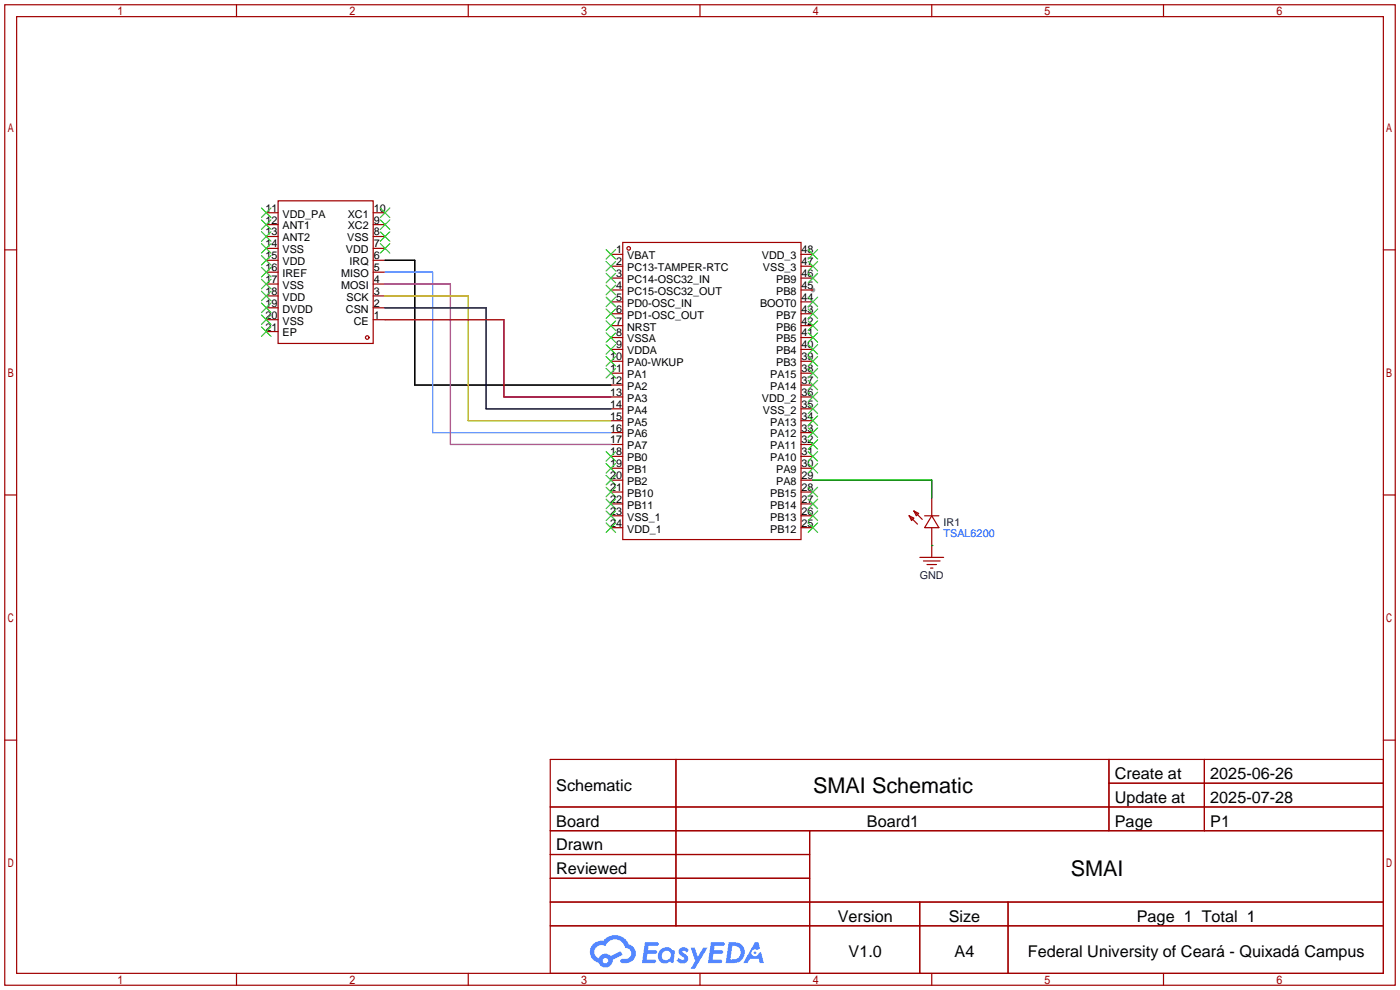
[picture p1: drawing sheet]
<svg xmlns="http://www.w3.org/2000/svg" width="299mm" height="212mm" viewBox="0 0 299 212" stroke-linecap="round" stroke-linejoin="round" font-family="sans-serif">
<circle cx="173.7" cy="62" r=".51" fill="#999"/>
<g fill="none" stroke="#a10000" stroke-width=".25">
<path d="M1 1h297.2v209.6h-297.2zM3.6 3.6h292.1v204.4h-292.1zM50.5 1v2.6M100.1 1v2.6M149.6 1v2.6M199.1 1v2.6M248.7 1v2.6M1 53.4h2.6M295.7 53.4h2.5M1 105.8h2.6M295.7 105.8h2.5M1 158.2h2.6"/>
<path d="M295.7 158.2h2.5M117.6 162.3h178.1v45.7h-178.1zM117.6 172.5h178.1M117.6 177.5h178.1M144.5 162.3v35.6M173 177.5v30.5M237 162.3v15.2M237 167.4h58.7M257.4 162.3v15.2M117.6 182.6h55.4M117.6 192.8h178.1M117.6 187.7h55.4"/>
<path d="M117.6 197.9h178.1M196.6 192.8v15.2M215.4 192.8v15.2M50.5 208v2.6M100.1 208v2.6M149.6 208v2.6M199.1 208v2.6M248.7 208v2.6"/>
</g>
<g fill="#5487ff">
<path d="M145.3 202.7a1.3 1.3 0 0 1 1.9 .3l-.4 .6a.54 .54 0 0 0-.9-.2l.1 .2a1.34 1.34 0 0 1 .9 1.8 1.47 1.47 0 0 1-2.3-.1l.5-.6 .8 .5a.31 .31 0 0 0 .4-.3 .31 .31 0 0 0-.3-.4 1.12 1.12 0 0 1-.7-1.8z"/>
<path d="M147.6 202.5h.9l.6 2 1.2-2h.9l-2.7 4.6h-.9l1-1.7z"/>
<path d="M137.8 201.4h1.7a1.31 1.31 0 0 1 1.2 .2 .4 .4 0 0 1-.3 .5l-1.8 .1-.1 .9h1.6a.4 .4 0 0 1 .4 .4 .4 .4 0 0 1-.5 .4h-1.6l-.2 1.2h1.4a.46 .46 0 0 1 .5 0 .46 .46 0 0 1 .1 .5l-.4 .2h-2.6z"/>
<path d="M151.9 201.4h1.7a1.32 1.32 0 0 1 1.2 .2 .39 .39 0 0 1-.3 .5l-1.8 .1-.1 .9h1.6a.4 .4 0 0 1 .4 .4 .4 .4 0 0 1-.4 .4h-1.7l-.2 1.2h1.4a.46 .46 0 0 1 .5 0 .46 .46 0 0 1 .1 .5l-.4 .2h-2.6z"/>
<path d="M161.3 201.4h.8l.3 1.3-.6 .4a.75 .75 0 0 0-1.1 .3 .75 .75 0 0 0 .5 1 .75 .75 0 0 0 .9-.7l.5-.2 .6 2.3h-.8l-.3-.9h-1.8l-.5 .9h-1z"/>
<path d="M155.7 201.4l-.6 4.4h1.5a2.27 2.27 0 0 0 2.6-2.2 2.27 2.27 0 0 0-2.7-2.2zM156.5 202.1a1.5 1.5 0 0 1 1.8 1.6 1.5 1.5 0 0 1-1.9 1.4h-.3z"/>
<path d="M141.2 203a1.6 1.6 0 0 0-.3 2.3 1.6 1.6 0 0 0 2.3 .2l.7 .3 .3-2.4-.1-.3-.5-.1a1.58 1.58 0 0 0-2.4 0zM141.8 203.5a.98 .98 0 0 1 1.6 .4 .98 .98 0 0 1-1.1 1.3 .94 .94 0 0 1-.9-.7 .94 .94 0 0 1 .4-1z"/>
<path d="M126.8 201.8a2.37 2.37 0 0 0 1.1 4 1.54 1.54 0 0 0 1.8 1 1.54 1.54 0 0 0 1.2-1.6l2.2-1.1-.5-.8-2 1a1.57 1.57 0 0 0-2.7 .5 1.5 1.5 0 0 1-.7-2.1 1.5 1.5 0 0 1 2.2-.5 2.23 2.23 0 0 1 2.3-1.4 2.23 2.23 0 0 1 2 1.8 1.16 1.16 0 0 1 1.2 1.1 1.16 1.16 0 0 1-1.1 1.2h-.7a.47 .47 0 0 0-.5 .4 .47 .47 0 0 0 .4 .5 2.17 2.17 0 0 0 2.5-.9 2.17 2.17 0 0 0-.3-2.7l-.8-.4a3.2 3.2 0 0 0-5.5-.7l-1.1 .1zM128.8 205.3a.6 .6 0 0 1 1.2 0 .6 .6 0 0 1-1.2 0z"/>
<circle cx="161.4" cy="203.6" r=".28"/>
</g>
<g fill="none" stroke="#a10000" stroke-width=".25">
<path d="M56.9 58.2h2.5M56.9 55.6h2.5M56.9 53.1h2.5M56.9 50.5h2.5M56.9 48h2.5M56.9 45.5h2.5M59.4 42.9h20.4v30.5h-20.4zM79.8 58.2h2.5M79.8 55.6h2.5M79.8 53.1h2.5M79.8 50.5h2.5M79.8 48h2.5"/>
<path d="M79.8 45.5h2.5M130.6 54.4h2.5M130.6 56.9h2.5M130.6 59.4h2.5M133.1 51.8h38.1v63.5h-38.1zM171.2 54.4h2.5M171.2 56.9h2.5M171.2 59.4h2.5M56.9 70.9h2.5M56.9 68.3h2.5M56.9 65.8h2.5M56.9 63.2h2.5"/>
<path d="M56.9 60.7h2.5M79.8 68.3h2.5M79.8 65.8h2.5M79.8 63.2h2.5M79.8 60.7h2.5M130.6 62h2.5M130.6 64.5h2.5M130.6 67.1h2.5M130.6 69.6h2.5M130.6 72.1h2.5M130.6 74.7h2.5M130.6 77.2h2.5"/>
<path d="M130.6 79.8h2.5M171.2 62h2.5M171.2 64.5h2.5M171.2 67.1h2.5M171.2 69.6h2.5M171.2 72.1h2.5M171.2 74.7h2.5M171.2 77.2h2.5M171.2 79.8h2.5M130.6 82.3h2.5M130.6 84.8h2.5M130.6 87.4h2.5"/>
<path d="M130.6 89.9h2.5M130.6 92.5h2.5M130.6 95h2.5M130.6 97.5h2.5M171.2 82.3h2.5M171.2 84.8h2.5M171.2 87.4h2.5M171.2 89.9h2.5M171.2 92.5h2.5M171.2 95h2.5M171.2 97.5h2.5M130.6 100.1h2.5"/>
<path d="M130.6 102.6h2.5M130.6 105.2h2.5M130.6 107.7h2.5M130.6 110.2h2.5M130.6 112.8h2.5M171.2 100.1h2.5M171.2 102.6h2.5M171.2 105.2h2.5M171.2 107.7h2.5M171.2 110.2h2.5M171.2 112.8h2.5M194.3 110.2l1 .5-.5 .6z"/>
<path d="M194.3 110.2l1.8 1.8M195.3 109.2l1 .5-.5 .5zM195.3 109.2l1.8 1.8M196.6 119.1h5.1M197.4 119.9h3.5M197.6 110.2h3.1M199.1 110.2l1.6 2.6h-3.1zM199.1 106.4v3.8M199.1 112.8v6.3M198.1 120.6h2.1M198.9 121.4h.5"/>
<circle cx="134.4" cy="53.1" r=".38"/>
<circle cx="78.5" cy="72.1" r=".38"/>
</g>
<g fill="none" stroke="#3c3" stroke-width=".25">
<path d="M55.9 59.7l2 2M55.9 57.2l2 2M55.9 54.6l2 2M55.9 52.1l2 2M55.9 49.5l2 2.1M55.9 47l2 2M55.9 44.4l2 2.1M57.9 59.7l-2 2M57.9 57.2l-2 2M57.9 54.6l-2 2M57.9 52.1l-2 2M57.9 49.5l-2 2.1"/>
<path d="M57.9 47l-2 2M57.9 44.4l-2 2.1M81.3 44.4l2 2.1M81.3 47l2 2M81.3 49.5l2 2.1M81.3 52.1l2 2M83.3 44.4l-2 2.1M83.3 47l-2 2M83.3 49.5l-2 2.1M83.3 52.1l-2 2M129.5 53.3l2.1 2.1M129.5 55.9l2.1 2"/>
<path d="M129.5 58.4l2.1 2.1M131.6 53.3l-2.1 2.1M131.6 55.9l-2.1 2M131.6 58.4l-2.1 2.1M172.7 58.4l2.1 2.1M172.7 55.9l2.1 2M172.7 53.3l2.1 2.1M174.8 53.3l-2.1 2.1M174.8 58.4l-2.1 2.1M174.8 55.9l-2.1 2M55.9 69.8l2 2.1M55.9 67.3l2 2"/>
<path d="M55.9 64.8l2 2M55.9 62.2l2 2.1M57.9 69.8l-2 2.1M57.9 67.3l-2 2M57.9 64.8l-2 2M57.9 62.2l-2 2.1M129.5 61l2.1 2M129.5 63.5l2.1 2M129.5 66l2.1 2.1M129.5 68.6l2.1 2M129.5 71.1l2.1 2.1M129.5 73.7l2.1 2"/>
<path d="M129.5 76.2l2.1 2M129.5 78.7l2.1 2.1M131.6 61l-2.1 2M131.6 63.5l-2.1 2M131.6 66l-2.1 2.1M131.6 68.6l-2.1 2M131.6 71.1l-2.1 2.1M131.6 73.7l-2.1 2M131.6 76.2l-2.1 2M131.6 78.7l-2.1 2.1M172.7 78.7l2.1 2.1M172.7 76.2l2.1 2"/>
<path d="M172.7 73.7l2.1 2M172.7 71.1l2.1 2.1M172.7 68.6l2.1 2M172.7 66l2.1 2.1M172.7 63.5l2.1 2M174.8 63.5l-2.1 2M174.8 66l-2.1 2.1M174.8 78.7l-2.1 2.1M174.8 76.2l-2.1 2M174.8 73.7l-2.1 2M174.8 71.1l-2.1 2.1M174.8 68.6l-2.1 2"/>
<path d="M129.5 96.5l2.1 2.1M129.5 99.1l2.1 2M131.6 96.5l-2.1 2.1M131.6 99.1l-2.1 2M172.7 99.1l2.1 2M172.7 96.5l2.1 2.1M172.7 94l2.1 2M172.7 91.4l2.1 2.1M172.7 88.9l2.1 2M172.7 86.4l2.1 2M172.7 83.8l2.1 2.1M172.7 81.3l2.1 2"/>
<path d="M174.8 99.1l-2.1 2M174.8 96.5l-2.1 2.1M174.8 94l-2.1 2M174.8 91.4l-2.1 2.1M174.8 88.9l-2.1 2M174.8 86.4l-2.1 2M174.8 83.8l-2.1 2.1M174.8 81.3l-2.1 2M129.5 101.6l2.1 2M129.5 104.1l2.1 2.1M129.5 106.7l2.1 2M129.5 109.2l2.1 2.1"/>
<path d="M129.5 111.8l2.1 2M131.6 101.6l-2.1 2M131.6 104.1l-2.1 2.1M131.6 106.7l-2.1 2M131.6 109.2l-2.1 2.1M131.6 111.8l-2.1 2M172.7 111.8l2.1 2M172.7 109.2l2.1 2.1M172.7 106.7l2.1 2M172.7 104.1l2.1 2.1M174.8 111.8l-2.1 2M174.8 109.2l-2.1 2.1"/>
<path d="M174.8 106.7l-2.1 2M174.8 104.1l-2.1 2.1"/>
</g>
<path d="M82.3 55.6h6.3v26.7h42" fill="none" stroke="#000" stroke-width=".25"/>
<path d="M82.3 58.2h10.2v34.3h38.1" fill="none" stroke="#69f" stroke-width=".25"/>
<path d="M82.3 60.7h14v34.3h34.3" fill="none" stroke="#93c" stroke-width=".25"/>
<path d="M82.3 63.2h17.8v26.7h30.5" fill="none" stroke="#cc0" stroke-width=".25"/>
<path d="M82.3 65.8h21.6v21.6h26.7" fill="none" stroke="#009" stroke-width=".25"/>
<path d="M82.3 68.3h25.4v16.5h22.9" fill="none" stroke="#903" stroke-width=".25"/>
<path d="M173.7 102.6h25.4v3.8M199.1 116.6h.1" fill="none" stroke="#008700" stroke-width=".25"/>
<g font-size="4.6">
<text x="173.8" y="169.4">SMAI Schematic</text>
<text x="228.8" y="187.2">SMAI</text>
</g>
<g font-size="3.5">
<text x="238.3" y="166.5">Create at</text>
<text x="258.7" y="166.5">2025-06-26</text>
<text x="118.9" y="169.1">Schematic</text>
<text x="238.3" y="171.6">Update at</text>
<text x="258.7" y="171.6">2025-07-28</text>
<text x="118.9" y="176.7">Board</text>
<text x="185.3" y="176.7">Board1</text>
<text x="238.3" y="176.7">Page</text>
<text x="258.7" y="176.7">P1</text>
<text x="118.9" y="181.8">Drawn</text>
<text x="118.9" y="186.8">Reviewed</text>
<text x="179.1" y="197">Version</text>
<text x="202.8" y="197">Size</text>
<text x="243" y="197">Page 1 Total 1</text>
<text x="181.4" y="204.6">V1.0</text>
<text x="204" y="204.6">A4</text>
<text x="219.7" y="204.6">Federal University of Ceará - Quixadá Campus</text>
</g>
<g font-size="2.3">
<text x="56.7" y="47.8">12</text>
<text x="56.7" y="45.2">11</text>
<text x="60.4" y="46.5">VDD_PA</text>
<text x="74.3" y="46.5">XC1</text>
<text x="79.9" y="45.2">10</text>
<text x="79.9" y="47.8">9</text>
<text x="56.7" y="52.9">14</text>
<text x="56.7" y="50.3">13</text>
<text x="60.4" y="51.6">ANT2</text>
<text x="60.4" y="49">ANT1</text>
<text x="74.2" y="51.6">VSS</text>
<text x="74.3" y="49">XC2</text>
<text x="79.9" y="50.3">8</text>
<text x="79.9" y="52.9">7</text>
<text x="56.7" y="57.9">16</text>
<text x="56.7" y="55.4">15</text>
<text x="60.4" y="59.2">IREF</text>
<text x="60.4" y="56.7">VDD</text>
<text x="60.4" y="54.1">VSS</text>
<text x="72.9" y="59.2">MISO</text>
<text x="73.9" y="54.1">VDD</text>
<text x="74.7" y="56.7">IRQ</text>
<text x="79.9" y="55.4">6</text>
<text x="79.9" y="57.9">5</text>
<text x="131.7" y="54.1">1</text>
<text x="131.7" y="56.7">2</text>
<text x="131.7" y="59.2">3</text>
<text x="134" y="55.4">VBAT</text>
<text x="134" y="57.9">PC13-TAMPER-RTC</text>
<text x="162.8" y="55.4">VDD_3</text>
<text x="163.1" y="57.9">VSS_3</text>
<text x="171.3" y="59.2">46</text>
<text x="171.3" y="56.7">47</text>
<text x="171.3" y="54.1">48</text>
<text x="56.7" y="65.6">19</text>
<text x="56.7" y="63">18</text>
<text x="56.7" y="60.5">17</text>
<text x="60.4" y="64.3">VDD</text>
<text x="60.4" y="61.7">VSS</text>
<text x="72.9" y="61.7">MOSI</text>
<text x="74.1" y="64.3">SCK</text>
<text x="79.9" y="60.5">4</text>
<text x="79.9" y="63">3</text>
<text x="79.9" y="65.6">2</text>
<text x="131.7" y="61.7">4</text>
<text x="131.7" y="64.3">5</text>
<text x="134" y="60.5">PC14-OSC32_IN</text>
<text x="134" y="63">PC15-OSC32_OUT</text>
<text x="134" y="65.6">PD0-OSC_IN</text>
<text x="162.4" y="65.6">BOOT0</text>
<text x="165.9" y="63">PB8</text>
<text x="165.9" y="60.5">PB9</text>
<text x="171.3" y="64.3">44</text>
<text x="171.3" y="61.7">45</text>
<text x="56.7" y="70.6">21</text>
<text x="56.7" y="68.1">20</text>
<text x="60.4" y="71.9">EP</text>
<text x="60.4" y="69.4">VSS</text>
<text x="60.4" y="66.8">DVDD</text>
<text x="73.9" y="66.8">CSN</text>
<text x="75.6" y="69.4">CE</text>
<text x="79.9" y="68.1">1</text>
<text x="131.7" y="66.8">6</text>
<text x="131.7" y="69.4">7</text>
<text x="131.7" y="71.9">8</text>
<text x="134" y="68.1">PD1-OSC_OUT</text>
<text x="134" y="70.6">NRST</text>
<text x="165.9" y="70.6">PB6</text>
<text x="165.9" y="68.1">PB7</text>
<text x="171.3" y="71.9">41</text>
<text x="171.3" y="69.4">42</text>
<text x="171.3" y="66.8">43</text>
<text x="130.4" y="77">10</text>
<text x="131.7" y="74.4">9</text>
<text x="134" y="73.2">VSSA</text>
<text x="134" y="75.7">VDDA</text>
<text x="165.9" y="75.7">PB4</text>
<text x="165.9" y="73.2">PB5</text>
<text x="171.3" y="77">39</text>
<text x="171.3" y="74.4">40</text>
<text x="130.4" y="79.5">11</text>
<text x="130.4" y="82.1">12</text>
<text x="134" y="78.3">PA0-WKUP</text>
<text x="134" y="80.8">PA1</text>
<text x="134" y="83.3">PA2</text>
<text x="164.6" y="83.3">PA14</text>
<text x="164.6" y="80.8">PA15</text>
<text x="165.9" y="78.3">PB3</text>
<text x="171.3" y="82.1">37</text>
<text x="171.3" y="79.5">38</text>
<text x="130.4" y="84.6">13</text>
<text x="130.4" y="87.1">14</text>
<text x="130.4" y="89.7">15</text>
<text x="134" y="85.9">PA3</text>
<text x="134" y="88.4">PA4</text>
<text x="162.8" y="85.9">VDD_2</text>
<text x="163.1" y="88.4">VSS_2</text>
<text x="171.3" y="89.7">34</text>
<text x="171.3" y="87.1">35</text>
<text x="171.3" y="84.6">36</text>
<text x="130.4" y="92.2">16</text>
<text x="130.4" y="94.8">17</text>
<text x="134" y="91">PA5</text>
<text x="134" y="93.5">PA6</text>
<text x="164.6" y="93.5">PA12</text>
<text x="164.6" y="91">PA13</text>
<text x="171.3" y="94.8">32</text>
<text x="171.3" y="92.2">33</text>
<text x="130.4" y="97.3">18</text>
<text x="130.4" y="99.8">19</text>
<text x="134" y="96">PA7</text>
<text x="134" y="98.6">PB0</text>
<text x="134" y="101.1">PB1</text>
<text x="164.6" y="98.6">PA10</text>
<text x="164.6" y="96">PA11</text>
<text x="165.9" y="101.1">PA9</text>
<text x="171.3" y="99.8">30</text>
<text x="171.3" y="97.3">31</text>
<text x="130.4" y="102.4">20</text>
<text x="130.4" y="104.9">21</text>
<text x="130.4" y="107.5">22</text>
<text x="134" y="103.7">PB2</text>
<text x="134" y="106.2">PB10</text>
<text x="164.6" y="106.2">PB15</text>
<text x="165.9" y="103.7">PA8</text>
<text x="171.3" y="107.5">27</text>
<text x="171.3" y="104.9">28</text>
<text x="171.3" y="102.4">29</text>
<text x="130.4" y="110">23</text>
<text x="130.4" y="112.5">24</text>
<text x="134" y="108.7">PB11</text>
<text x="134" y="111.3">VSS_1</text>
<text x="134" y="113.8">VDD_1</text>
<text x="164.6" y="113.8">PB12</text>
<text x="164.6" y="111.3">PB13</text>
<text x="164.6" y="108.7">PB14</text>
<text x="171.3" y="112.5">25</text>
<text x="171.3" y="110">26</text>
</g>
<g font-size="2.3" fill="#000080">
<text x="201.7" y="112.3">IR1</text>
<text x="196.6" y="123.7">GND</text>
</g>
<text font-size="2.3" fill="#00f" x="201.7" y="114.9">TSAL6200</text>
</svg>
